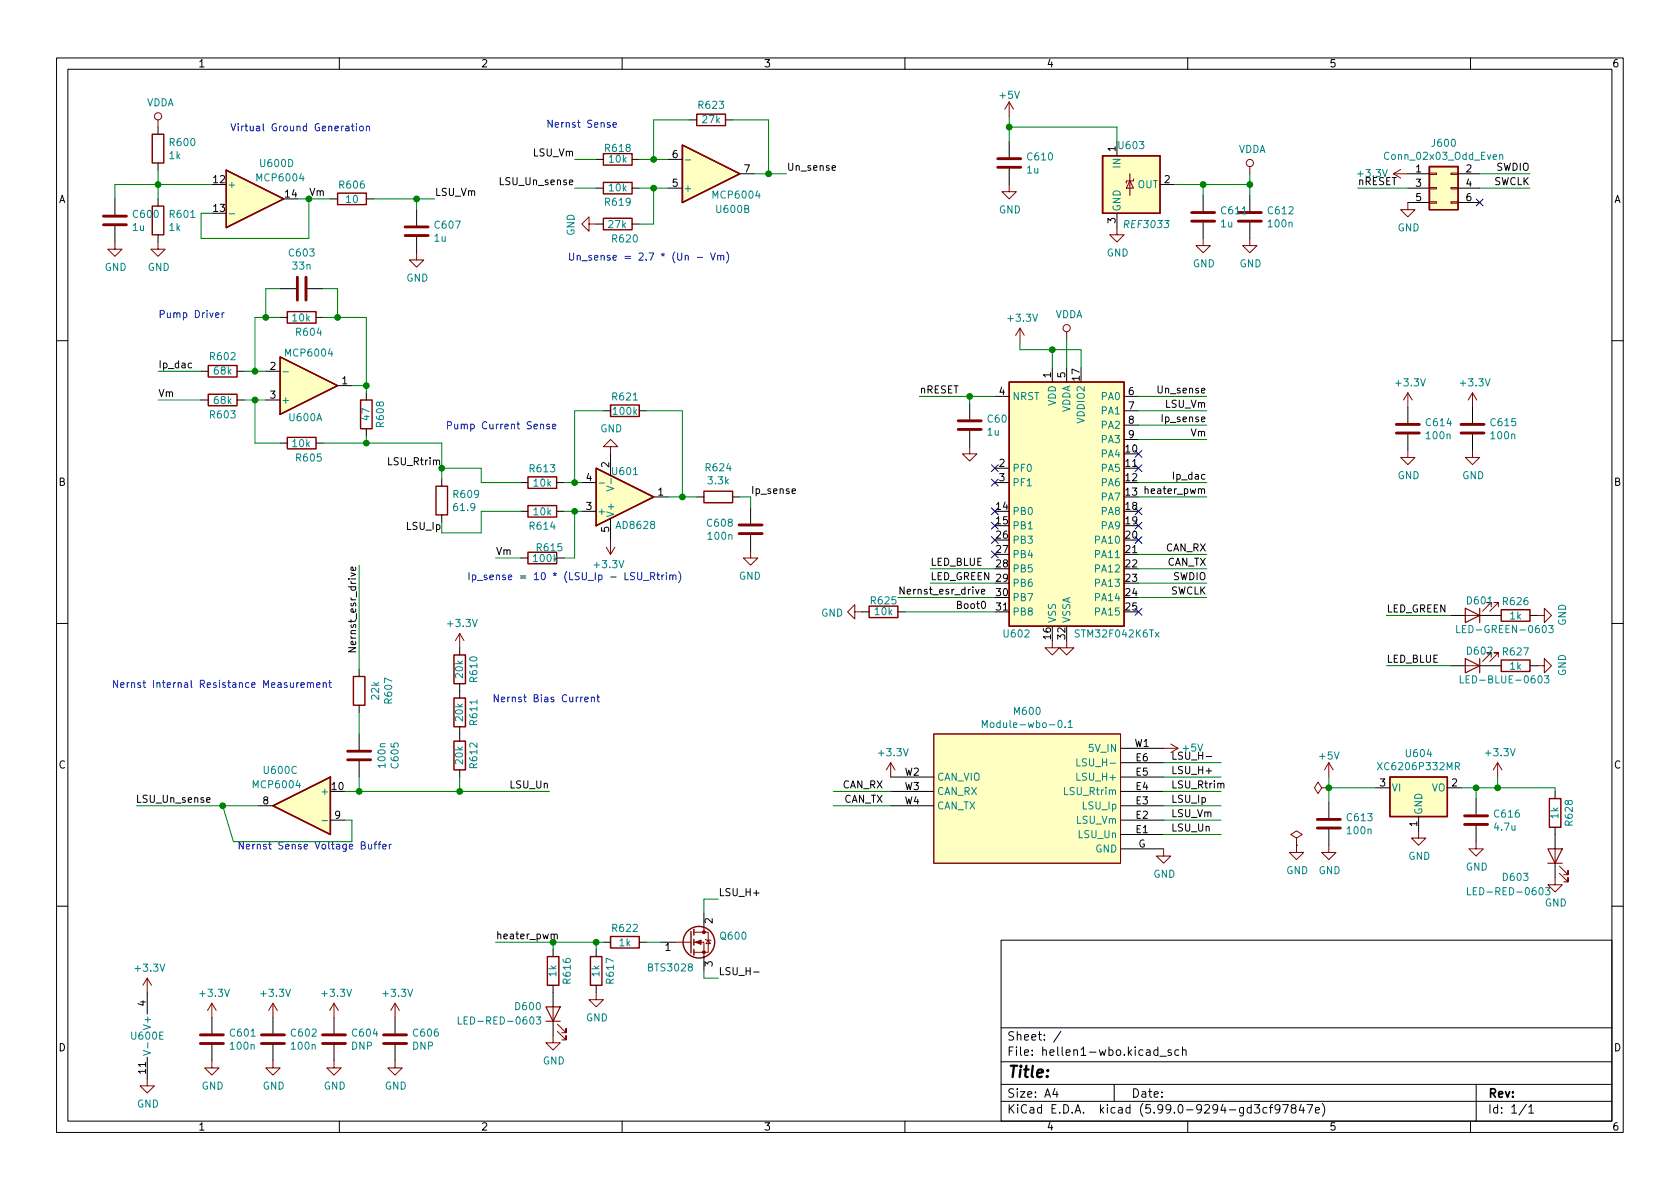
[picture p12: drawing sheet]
<svg xmlns="http://www.w3.org/2000/svg" width="297mm" height="210mm" viewBox="0 0 297 210" stroke-linecap="round" stroke-linejoin="round" font-family="sans-serif">
<g fill="none" stroke="#020000" stroke-width=".18">
<path d="M10 10.2h277v190.1h-277zM12 12.2h273v186.1h-273zM60 10.2v2M110 10.2v2M160 10.2v2M210 10.2v2M260 10.2v2M10 60.2h2M285 60.2h2M10 110.2h2M285 110.2h2M10 160.2h2"/>
<path d="M177 166.3h108v32h-108zM285 160.2h2M60 198.3v2M110 198.3v2M160 198.3v2M177 194.8h108M177 191.8h108M177 187.8h108M177 181.8h108M186.5 192.5l-.4 1h1M186.9 193v1M187.6 182.4l-1.3 1.9"/>
<path d="M197 191.8v3M204.7 185.7l-.4-.1-.3 .3v.4l.1 .3h.6M204.7 185.1v1.5M205.1 186.8h1.1M207.1 185.7l-.4-.1-.2 .2 .1 .3 .5 .1v.4h-.6M208.4 185.7l-.4-.1-.3 .3v.4l.2 .3h.5M209.1 185.8l.2-.2 .3 .1 .1 .9M209.1 185.1v1.5M210 198.3v2M224 195.9l-.4-.1-.3 .3v.4l.1 .3h.6M224.4 195.8h.6M225 195.3l-.4 .2v1.3"/>
<path d="M226.3 196l-.3 .3h-.3l-.3-.3 .2-.6 .4-.1 .2 .2a.99 .99 0 0 1-.3 1.3h-.3M226.8 195.3h1l-.7 1.5M228.6 196l-.3-.3 .1-.2 .2-.2 .4 .1 .1 .2v.2l-.7 .2-.1 .3 .1 .4 .2 .1h.3l.2-.3v-.4l-.2-.1M230.1 195.3l-.4 1h.9M230.4 195.8v1M231.1 195.3h1l-.7 1.5M232.6 196.3l.7-.1-.1-.3-.4-.1-.2 .2v.8h.6M233.8 195.1a1.72 1.72 0 0 1 0 2.3M260 198.3v2M261 191.8v6.5M269.9 195.3l-1.3 1.9M270.3 195.8l.4-.5v1.5"/>
<path d="M270.3 196.8h.9"/>
</g>
<g fill="none" stroke="#840000" stroke-width=".51">
<path d="M18.3 39.7h4.1M18.3 38.2h4.1M176.4 29.6h4.1M176.4 28.1h4.1M210.7 39.1h4.1M210.7 37.6h4.1M218.9 39.1h4.1M218.9 37.6h4.1M52.6 49v4.1M54.1 49v4.1M71.6 41.7h4.1M71.6 40.1h4.1"/>
<path d="M169.4 75.9h4.1M169.4 74.4h4.1M246.9 76.6h4.1M246.9 75.1h4.1M258.3 76.6h4.1M258.3 75.1h4.1M130.7 94.4h4M130.7 92.8h4M61.5 132.8h4M61.5 134.4h4M232.9 146.4h4.1M232.9 144.9h4.1"/>
<path d="M259 145.8h4M259 144.3h4M35.4 184.5h4.1M35.4 183h4.1M46.2 184.5h4.1M46.2 183h4.1M57 184.5h4.1M57 183h4.1M67.8 184.5h4.1M67.8 183h4.1"/>
</g>
<g fill="none" stroke="#040000" stroke-width=".18">
<path d="M20.3 35.2v2.8M20.3 40v2.8M27.9 22.5v1.2M27.9 28.8v1.3M27.9 35.2v1.2M58.4 35.2h1.3M64.8 35.2h1.2M73.7 37.1v2.8M105.4 33.3h1.3M105.4 28.2h1.3M105.4 39.6h1.3M111.8 33.3h1.2"/>
<path d="M111.8 28.2h1.2M111.8 39.6h1.2M118.1 33.3h2.5M118.1 28.2h2.5M121.9 21.2h1.3M128.3 21.2h1.2M130.8 30.7h2.5M178.4 25v2.8M178.4 29.8v2.8M197.5 25v2.6M197.5 37.7v2.6M205.1 32.6h2.5"/>
<path d="M212.7 34.5v2.8M212.7 39.4v2.8M221 34.5v2.8M221 39.4v2.8M248.9 33.3h3.8M248.9 30.7h3.8M248.9 35.8h3.8M257.8 33.3h3.8M257.8 30.7h3.8M257.8 35.8h3.8M27.9 41.5v1.3M49.5 56.1h1.3"/>
<path d="M49.5 51h2.8M54.4 51h2.7M55.9 56.1h1.2M73.7 41.9v2.8M35.6 65.7h1.2M35.6 70.7h1.2M41.9 65.7h1.3M41.9 70.7h1.3M47 65.7h2.5M47 70.7h2.5M49.5 78.4h1.3M55.9 78.4h1.2"/>
<path d="M59.7 68.2h2.5M64.8 69.5v1.2M64.8 75.8v1.3M106.7 72.6h1.2M113 72.6h1.3M171.4 71.4v2.8M171.4 76.2v2.8M175.9 70.1h2.5M186.1 65v2.6M188.6 65v2.6M198.8 70.1h2.5M198.8 72.6h2.5"/>
<path d="M198.8 75.2h2.5M198.8 77.7h2.5M248.9 72v2.8M248.9 76.8v2.8M260.3 72v2.8M260.3 76.8v2.8M78.1 84.7v1.3M78.1 91.1v1.2M92.1 90.4h1.2M92.1 85.3h1.2M92.1 98.7h1.2M98.4 90.4h1.3"/>
<path d="M98.4 85.3h1.3M98.4 98.7h1.3M102.9 90.4h2.5M102.9 85.3h2.5M107.9 80.3v3.8M107.9 91.7v3.8M115.6 87.9h2.5M123.2 87.9h1.3M129.5 87.9h1.3M132.7 89.8v2.8M132.7 94.6v2.8M175.9 85.3h2.5"/>
<path d="M175.9 82.8h2.5M198.8 82.8h2.5M198.8 98h2.5M63.5 118.4v1.2M81.3 114.5v1.3M152.4 108.2h1.3M158.7 108.2h1.3M175.9 108.2h2.5M256.5 108.8h2.6M256.5 117.7h2.6M261.6 108.8h3.8M261.6 117.7h3.8"/>
<path d="M270.5 108.8h1.3M270.5 117.7h1.3M63.5 124.7v1.3M63.5 129.8v2.8M63.5 134.6v2.8M81.3 120.9v2.5M81.3 128.5v2.6M81.3 136.1v1.3M157.5 139.9h7.6M157.5 137.4h7.6M198.1 139.9h7.6M198.1 132.3h7.6"/>
<path d="M198.1 137.4h7.6M198.1 134.9h7.6M234.9 139.3h.1M243.2 139.3h2.5M255.9 139.3h2.5M275 139.9v1.3M45.7 142.5h2.6M58.4 145h2.6M157.5 142.5h7.6M198.1 147.6h7.6M198.1 150.1h7.6M198.1 142.5h7.6"/>
<path d="M198.1 145h7.6M229.2 149.5h.1M234.9 141.9v2.7M234.9 146.7v2.8M250.8 144.4v2.5M261 141.2v2.8M261 146v2.8M275 146.3v3.8M275 152.6v2.6M26 175.5v3.8M37.5 180v2.7M48.3 180v2.7"/>
<path d="M59.1 180v2.7M69.8 180v2.7M97.8 167.9v1.3M97.8 174.2v3.8M105.4 167.9v1.3M105.4 174.2v1.3M106.7 166.6h1.2M113 166.6h1.3M116.8 166.6h2.6M124.5 161.5v2.6M124.5 169.2v2.5M26 186.9v3.8"/>
<path d="M37.5 184.8v2.8M48.3 184.8v2.8M59.1 184.8v2.8M69.8 184.8v2.8M97.8 180.6v2.5"/>
</g>
<g fill="none" stroke="#840000" stroke-width=".18">
<path d="M178.4 18l-.7 1.3M178.4 18v2.6M178.4 18l.8 1.3M27.9 21.2v1.3M104.1 39.6v-1.3l-1.2 1.3 1.2 1.3v-1.3h1.3M178.4 32.6v1.3h1.3l-1.3 1.3-1.2-1.3h1.2M199.8 32l.6 1.3h-1.3zM199.8 30.7v3.8M200.4 31.6v.4h-1.3v.4M221 29.5v1.2M246.4 30.7l1.2 .8M246.4 30.7h2.5"/>
<path d="M247.6 30l-1.2 .7M248.9 35.8v1.3h1.3l-1.3 1.2-1.3-1.2h1.3M252.7 35.7h1.3v.2h-1.3zM252.7 30.6h1.3v.3h-1.3zM252.7 33.1h1.3v.3h-1.3zM256.5 35.7h1.3v.2h-1.3zM256.5 30.6h1.3v.3h-1.3zM256.5 33.1h1.3v.3h-1.3zM20.3 42.8v1.3h1.3l-1.3 1.2-1.3-1.2h1.3M27.9 42.8v1.3h1.3l-1.3 1.2-1.2-1.2h1.2M73.7 44.7v1.3h1.2l-1.2 1.2-1.3-1.2h1.3M180.3 58l-.7 1.3"/>
<path d="M180.3 58v2.6M180.3 58l.8 1.3M188.6 58.7v1.2M197.5 40.3v1.2h1.3l-1.3 1.3-1.3-1.3h1.3M212.7 42.2v1.2h1.3l-1.3 1.3-1.2-1.3h1.2M221 42.2v1.2h1.2l-1.2 1.3-1.3-1.3h1.3M107.9 79h-1.2l1.2-1.3 1.3 1.3h-1.3v1.3M171.4 79v1.3h1.3l-1.3 1.2-1.2-1.2h1.2M248.9 79.6v1.3h1.3l-1.3 1.3-1.3-1.3h1.3M248.9 69.5l-.7 1.2M248.9 69.5v2.5M248.9 69.5l.8 1.2"/>
<path d="M260.3 79.6v1.3h1.3l-1.3 1.3-1.2-1.3h1.2M260.3 69.5l-.7 1.2M260.3 69.5v2.5M260.3 69.5l.8 1.2M107.2 96.8l.7 1.2M107.9 95.5v2.5M108.7 96.8l-.8 1.2M132.7 97.4v1.3h-1.3l1.3 1.2 1.3-1.2h-1.3M81.3 112l-.8 1.3M81.3 112v2.5M81.3 112l.7 1.3M151.1 108.2v-1.3l-1.2 1.3 1.2 1.3v-1.3h1.3"/>
<path d="M186.1 113.3v1.2h1.2l-1.2 1.3-1.3-1.3h1.3M188.6 113.3v1.2h1.3l-1.3 1.3-1.3-1.3h1.3M259.1 117.7h2.5M259.1 108.8h2.5M263.7 116.2v-.8h-.8h.8l-1.6 1.6M263.7 107.3v-.8h-.8h.8l-1.6 1.6M264.9 116.2v-.8h-.7h.7l-1.5 1.6M264.9 107.3v-.8h-.7h.7l-1.5 1.6M271.8 117.7h1.2v-1.2l1.3 1.2-1.3 1.3v-1.3M271.8 108.8h1.2v-1.2l1.3 1.2-1.3 1.3v-1.3M157.5 134.9l-.8 1.2M157.5 134.9v2.5"/>
<path d="M157.5 134.9l.7 1.2M165.1 129.8h33v22.8h-33zM205.7 132.3h2.6M207 131.6l1.3 .7M208.3 132.3l-1.3 .8M233.7 139.3l-.7-1-.6 1 .6 1 .7-1h1.2M234.9 134.9l-.7 1.2M234.9 134.9v2.5M234.9 134.9l.8 1.2M264.8 134.9l-.8 1.2M264.8 134.9v2.5M264.8 134.9l.8 1.2"/>
<path d="M205.7 150.1v1.3h1.3l-1.3 1.2-1.2-1.2h1.2M229.2 148.2l1.1-.6-1.1-.7-1 .7 1 .6v2.5h1.3l-1.3 1.3-1.2-1.3h1.2M234.9 149.5v1.2h1.3l-1.3 1.3-1.2-1.3h1.2M250.8 146.9v1.3h1.3l-1.3 1.3-1.2-1.3h1.2M261 148.8v1.3h1.3l-1.3 1.3-1.3-1.3h1.3M275 155.2v1.3h1.2l-1.2 1.2-1.3-1.2h1.3M275 150.1v2.5M275.7 154.4l1.5 1.6v-.8v.8h-.7M275.7 153.2l1.5 1.5v-.8v.8h-.7M26 173l-.7 1.2M26 173v2.5M26 173l.8 1.2"/>
<path d="M37.5 177.4l-.8 1.3M37.5 177.4v2.6M37.5 177.4l.7 1.3M48.3 177.4l-.8 1.3M48.3 177.4v2.6M48.3 177.4l.7 1.3M59.1 177.4l-.8 1.3M59.1 177.4v2.6M59.1 177.4l.7 1.3M69.8 177.4l-.7 1.3M69.8 177.4v2.6M69.8 177.4l.8 1.3"/>
<path d="M97.8 178v2.6M105.4 175.5v1.3h1.3l-1.3 1.2-1.3-1.2h1.3M119.4 166.6h2.8M122.7 166.6h1.8v2.6M122.7 164.8h2.5v3.6h-2.5M124.5 164.1v.7M124.7 166.1l.1 .1h.8l.1 .2M125.2 166.2l.4 .7h-.8zM26 190.7v1.3h1.3l-1.3 1.3-1.2-1.3h1.2M37.5 187.6v1.2h1.2l-1.2 1.3-1.3-1.3h1.3M48.3 187.6v1.2h1.2l-1.2 1.3-1.3-1.3h1.3M59.1 187.6v1.2h1.2l-1.2 1.3-1.3-1.3h1.3"/>
<path d="M69.8 187.6v1.2h1.3l-1.3 1.3-1.2-1.3h1.2M97.8 183.1v1.3h1.3l-1.3 1.3-1.3-1.3h1.3M98.6 182.4l1.5 1.5v-.8v.8h-.8M98.6 181.1l1.5 1.5v-.7v.7h-.8"/>
<circle cx="27.9" cy="20.6" r=".63"/>
<circle cx="221" cy="28.8" r=".63"/>
<circle cx="188.6" cy="58" r=".63"/>
</g>
<g fill="none" stroke="#008484" stroke-width=".18">
<path d="M40.5 37.8h1M121.2 28.3h.9M265.2 27.5l.1-.2 .3 .1 .1 .8M265.2 27.3v.9M50 65.7h1M105.9 85.4h1M107.3 86l1.2 .4-1.2 .4M108 84.6v.9M204.3 111.8l.6 .9M204.9 111.8l-.6 .9M257.6 110.6v1.3h.6M258.2 119.5v1.3h.6"/>
<path d="M273.1 119.5h.8l-.5 .5 .4 .1v.5l-.2 .2-.5-.2M273.8 110.6h.8l-.4 .5 .4 .1v.6l-.2 .1-.6-.1M173.7 128.6v-1.2l.4 .9 .4-.9v1.2M188.3 128.5v.1M188.9 127.7l.3-.3v1.2M188.9 128.6h.7M190.4 134.2v1.2h.6M243.5 134.9l.9 1.2M244.4 134.9l-.9 1.2M257.3 135.5h.6l.2-.2-.1-.3-.7-.1v1.2M257.6 135.5l.5 .6M56.9 145.1h1"/>
<path d="M259.5 157v1.2h.6M273.3 157h.7l-.4 .4 .4 .2v.5l-.2 .1-.5-.1M81 179.8v1.3h.6M94.8 179.8h.8l-.4 .5 .3 .1v.6l-.1 .1-.6-.1M25.3 185.8l1.3 .4-1.3 .4M26.1 184.4v.9"/>
</g>
<g fill="none" stroke="#840000" stroke-width=".25">
<path d="M26.9 36.4h2.1v5.1h-2.1zM26.9 23.7h2.1v5.1h-2.1zM40 30.1l10.2 5.1-10.2 5.1zM59.7 34.2h5.1v2h-5.1zM106.7 32.3h5.1v2h-5.1zM106.7 38.6h5.1v2h-5.1zM106.7 27.2h5.1v2h-5.1zM120.6 25.6l10.2 5.1-10.2 5.1zM123.2 20.2h5.1v2h-5.1zM194.9 27.6h10.2v10.1h-10.2zM252.7 29.5h5.1v7.6h-5.1zM50.8 55.1h5.1v2h-5.1z"/>
<path d="M36.8 64.6h5.1v2.1h-5.1zM36.8 69.7h5.1v2h-5.1zM49.5 63.1l10.2 5.1-10.2 5.1zM50.8 77.3h5.1v2.1h-5.1zM63.8 70.7h2v5.1h-2zM107.9 71.6h5.1v2.1h-5.1zM178.4 67.6h20.4v43.1h-20.4zM77.1 86h2v5.1h-2zM93.3 97.7h5.1v2h-5.1zM93.3 84.3h5.1v2.1h-5.1zM93.3 89.4h5.1v2h-5.1zM105.4 82.8l10.2 5.1-10.2 5.1z"/>
<path d="M124.5 86.9h5v2h-5zM62.5 119.6h2v5.1h-2zM80.3 115.8h2v5.1h-2zM153.7 107.2h5v2h-5zM265.4 107.8h5.1v2h-5.1zM265.4 116.7h5.1v2h-5.1zM80.3 123.4h2v5.1h-2zM80.3 131.1h2v5h-2zM245.7 137.4h10.2v7h-10.2zM48.3 142.5l10.1-5.1v10.2zM273.9 141.2h2.1v5.1h-2.1zM96.8 169.2h2v5h-2z"/>
<path d="M104.4 169.2h2v5h-2zM107.9 165.6h5.1v2h-5.1zM122.2 164.7v3.8M122.7 164.3v1M122.7 166.1v1M122.7 167.9v1"/>
<circle cx="123.6" cy="166.6" r="2.79"/>
</g>
<g fill="#ffffc2" stroke="#ffffc2" stroke-width=".18">
<path d="M40 30.1l10.2 5.1-10.2 5.1z"/>
<path d="M165.1 129.8h33v22.8h-33z"/>
<path d="M120.6 25.6l10.2 5.1-10.2 5.1z"/>
<path d="M252.7 29.5h5.1v7.6h-5.1z"/>
<path d="M105.4 82.8l10.2 5.1-10.2 5.1z"/>
<path d="M178.4 67.6h20.4v43.1h-20.4z"/>
<path d="M194.9 27.6h10.2v10.1h-10.2z"/>
<path d="M49.5 63.1l10.2 5.1-10.2 5.1z"/>
<path d="M245.7 137.4h10.2v7h-10.2z"/>
<path d="M48.3 142.5l10.1-5.1v10.2z"/>
</g>
<path d="M259.1 116.5l2.5 1.2-2.5 1.3zM259.1 107.6l2.5 1.2-2.5 1.3zM261.6 107.6v2.5M261.6 116.5v2.5M273.7 150.1h2.5l-1.2 2.5zM273.7 152.6h2.5M96.5 178h2.6l-1.3 2.6zM96.5 180.6h2.6" fill="none" stroke="#840000" stroke-width=".2"/>
<g fill="#840000" stroke="#840000" stroke-width=".18">
<path d="M122.9 166.6l1.1-.4v.8z"/>
<circle cx="124.5" cy="168.4" r=".25"/>
<circle cx="124.5" cy="164.8" r=".25"/>
</g>
<g fill="none" stroke="#000" stroke-width=".18">
<path d="M147.1 29.7l.6-.1v-.3h-.4l-.2 .2 .1 .6h.5M33.9 64.3l-.4-.1-.2 .2 .1 .6h.5M140 86.9l.7-.2-.1-.2-.4-.1-.2 .2 .1 .6h.5M202.5 86.6l.1-.2 .3 .1 .1 .8M202.5 86v1.3M61.6 114.5h1.3l-1.3 .8h1.3M62.8 100.3l.1 .4-.2 .2-.6-.1v-.5h.3l.1 .6M172.5 104.2l.3 .9 .3-.9M173.5 104.6l.6-.1v-.2l-.4-.1-.2 .2 .1 .6h.5M173.7 106.4l.1-.1a.68 .68 0 0 1 .5 .7 .68 .68 0 0 1-.5 .6 .84 .84 0 0 1-.1-1.2zM213.3 133.8h.9M215.9 138.7l.1-.2 .3 .1 .1 .7"/>
<path d="M97.4 165.3l.2-.1h.3l.1 .8M98 165.4l.2-.2h.3v.8M133.2 171.9h1"/>
</g>
<g fill="none" stroke="#0000c2" stroke-width=".18">
<path d="M62.1 22.3h.5M62.3 21.9v1.1l.3 .1M63 21.9v.1M63 22.3v.8M63.7 22.4l.3-.1 .2 .2v.4l-.2 .2h-.3l-.1-.2zM64.8 22.4l.2-.1 .3 .1v.7M64.8 22.3v.8M107.8 21.7h-.3l-.1 .1v.2l.4 .1v.3h-.4M108.4 22.1l.6-.1-.1-.3h-.3l-.2 .1v.6h.5M38.1 55.7l.6-.1v-.2l-.4-.1-.2 .2 .1 .6h.5M39.3 55.3v.9M39.6 55.3l-.3 .3"/>
<path d="M123.3 45.5h.9M125.6 44.7l.4 1.3 .5-1.3M126.9 45.3l.2-.1h.3v.8M126.9 45.2v.8M127.4 45.3l.2-.1h.3l.1 .8M128.5 44.6a1.46 1.46 0 0 1 0 1.9M95.6 75.1l.1-.1 .4 .1v.7M97.1 75.1l-.3-.1-.1 .2v.2l.4 .1v.3h-.4M97.7 75.4l.6-.1-.1-.2-.3-.1-.2 .2v.6h.5M112.7 101.2v1.1l.3 .2h.2l.3-.2v-1.1M113.8 102.6h.9M115 101.9h.6l.2-.2-.1-.3-.7-.2v1.3"/>
<path d="M115.3 101.9l.5 .6M116.1 101.7h.5M116.3 101.2v1.1l.3 .2M117 101.7v.8M117.4 101.7l-.4 .2M117.8 101.2v.2M117.8 101.7v.8M118.4 101.8l.2-.1h.3l.1 .8M118.4 101.7v.8M119 101.9l.2-.2h.3v.8M120 101.1a1.46 1.46 0 0 1 0 1.9M52.5 120.7v.9"/>
<path d="M52.8 120.7l-.3 .3M53.2 121.1l.6-.1-.1-.2-.3-.1-.2 .2 .1 .6h.4M54.4 120.8l.1-.1 .3 .1 .1 .8M54.4 120.7v.9M54.9 120.9l.2-.2 .3 .1v.8M56 121.1l.6-.1-.1-.2-.3-.1-.2 .2v.6h.5M57.1 120.8l.2-.1 .3 .1 .1 .8M57.1 120.7v.9M58.1 120.7h.5M58.3 120.3v1.1l.3 .2M103.4 123.7l.6-.1-.1-.3h-.3l-.2 .1 .1 .6h.4M104.5 123.4l.2-.1h.3l.1 .8"/>
<path d="M104.5 123.3v.8M105.5 123.3h.5M105.7 122.8v1.1l.3 .2M65.1 149.3l.1 .8h.3l.2-.1M65.7 149.3v.8M66.1 149.3h.5M66.6 148.9l-.3 .2v1M66.8 149.3h.5M67.3 148.9l-.3 .2v1M67.7 149.7l.6-.1-.1-.2-.3-.1-.2 .2v.6h.5M68.8 149.3v.8M69.2 149.3l-.4 .2"/>
</g>
<g fill="none" stroke="#008400" stroke-width=".18">
<path d="M27.9 30.1v5.1M37.5 32.6h-17.2v2.6M52.7 35.2h5.7M54.6 35.2v7h-19v-4.5h1.9M66 35.2h10.8M73.7 35.2v1.9M101.6 33.3h3.8M101.6 28.2h3.8M113 33.3h5.1M113 28.2h5.1M115.6 33.3v6.3h-2.6M121.9 21.2h-6.3v7"/>
<path d="M129.5 21.2h6.4v9.5M133.3 30.7h5.8M178.4 20.6v4.4M178.4 22.5h19.1v2.5M207.6 32.6h13.4M212.7 32.6v1.9M221 30.7v3.8M240 33.3h8.9M261.6 33.3h8.9M261.6 30.7h8.9M49.5 56.1h-4.4v9.6M49.5 51h-2.5v5.1"/>
<path d="M57.1 51h2.6v5.1M57.1 56.1h7.7v13.4M188.6 59.9v5.1M27.9 65.7h7.7M27.9 70.7h7.7M43.2 65.7h3.8M43.2 70.7h3.8M45.1 70.7v7.7h4.4M57.1 78.4h21v6.3M62.2 68.2h2.6M64.8 77.1v1.3M106.7 72.6h-5.1v12.7"/>
<path d="M114.3 72.6h6.3v15.3M162.6 70.1h13.3M171.4 70.1v1.3M180.3 60.6v1.2h10.8v3.2M186.1 61.8v3.2M201.3 70.1h12.1M201.3 77.7h12.1M201.3 72.6h12.1M201.3 75.2h12.1M63.5 99.9v18.5M78.1 82.8h7v2.5h7M87.6 98.7h4.5"/>
<path d="M92.1 90.4h-7v3.8h-7M99.7 90.4h3.2M99.7 85.3h3.2M101.6 90.4v8.3h-1.9M118.1 87.9h5.1M130.8 87.9h1.9v1.9M201.3 85.3h12.1M201.3 98h12.1M201.3 87.9h12.1M158.7 105.7h17.2M160 108.2h15.9M164.5 100.6h11.4"/>
<path d="M164.5 103.1h11.4M201.3 100.6h12.1M201.3 103.1h12.1M201.3 105.7h12.1M245.1 117.7h11.4M245.1 108.8h11.4M61 139.9h36.2M63.5 126v3.8M63.5 137.4v2.5M81.3 137.4v2.5M147.3 139.9h10.2M205.7 139.9h10.2"/>
<path d="M205.7 137.4h10.2M205.7 134.9h10.2M234.9 139.3h8.3M234.9 137.4v4.5M258.4 139.3h16.6v.6M261 139.3v1.9M264.8 137.4v1.9M24.1 142.5h21.6M39.4 142.5l1.9 6.3h20.9v-3.8h-1.2M127 159h-2.5v2.5M147.3 142.5h10.2M205.7 142.5h10.2"/>
<path d="M205.7 145h10.2M205.7 147.6h10.2M87.6 166.6h19.1M97.8 166.6v1.3M105.4 166.6v1.3M114.3 166.6h2.5M124.5 171.7v1.3h2.5"/>
</g>
<g fill="none" stroke="#000084" stroke-width=".18">
<path d="M261 35.2l1.2 1.2M262.2 35.2l-1.2 1.2M200.7 79.6l1.2 1.3M201.9 79.6l-1.2 1.3M175.3 82.2l1.2 1.2M175.3 92.3l1.2 1.3M175.3 89.8l1.2 1.2M175.3 84.7l1.2 1.2M175.3 94.9l1.2 1.2M175.3 97.4l1.2 1.2M176.5 82.2l-1.2 1.2M176.5 92.3l-1.2 1.3"/>
<path d="M176.5 89.8l-1.2 1.2M176.5 84.7l-1.2 1.2M176.5 94.9l-1.2 1.2M176.5 97.4l-1.2 1.2M200.7 82.2l1.2 1.2M200.7 89.8l1.2 1.2M200.7 92.3l1.2 1.3M200.7 94.9l1.2 1.2M201.9 82.2l-1.2 1.2M201.9 89.8l-1.2 1.2M201.9 92.3l-1.2 1.3M201.9 94.9l-1.2 1.2"/>
<path d="M200.7 107.6l1.2 1.2M201.9 107.6l-1.2 1.2"/>
</g>
<g fill="#008400" stroke="#008400" stroke-width=".18">
<circle cx="45.1" cy="65.7" r=".51"/>
<circle cx="47" cy="56.1" r=".51"/>
<circle cx="45.1" cy="70.7" r=".51"/>
<circle cx="64.8" cy="68.2" r=".51"/>
<circle cx="64.8" cy="78.4" r=".51"/>
<circle cx="39.4" cy="142.5" r=".51"/>
<circle cx="78.1" cy="82.8" r=".51"/>
<circle cx="27.9" cy="32.6" r=".51"/>
<circle cx="59.7" cy="56.1" r=".51"/>
<circle cx="63.5" cy="139.9" r=".51"/>
<circle cx="81.3" cy="139.9" r=".51"/>
<circle cx="97.8" cy="166.6" r=".51"/>
<circle cx="105.4" cy="166.6" r=".51"/>
<circle cx="54.6" cy="35.2" r=".51"/>
<circle cx="115.6" cy="28.2" r=".51"/>
<circle cx="115.6" cy="33.3" r=".51"/>
<circle cx="73.7" cy="35.2" r=".51"/>
<circle cx="101.6" cy="90.4" r=".51"/>
<circle cx="101.6" cy="85.3" r=".51"/>
<circle cx="120.7" cy="87.9" r=".51"/>
<circle cx="135.9" cy="30.7" r=".51"/>
<circle cx="178.4" cy="22.5" r=".51"/>
<circle cx="186.1" cy="61.8" r=".51"/>
<circle cx="171.5" cy="70.1" r=".51"/>
<circle cx="212.7" cy="32.6" r=".51"/>
<circle cx="221" cy="32.6" r=".51"/>
<circle cx="235" cy="139.3" r=".51"/>
<circle cx="261" cy="139.3" r=".51"/>
<circle cx="264.8" cy="139.3" r=".51"/>
</g>
<text font-size="2.8" fill="#020000" x="178" y="190.6">Title:</text>
<g font-size="2.1" fill="#020000">
<text x="178" y="184">Sheet: /</text>
<text x="178" y="186.7">File: hellen1-wbo.kicad_sch</text>
<text x="178" y="196.9">KiCad E.D.A. kicad (5.99.0-9294-gd3cf97847e)</text>
<text x="178" y="194.1">Size: A4</text>
<text x="200" y="194.1">Date:</text>
<text x="263" y="194.1">Rev:</text>
<text x="263" y="196.9">Id: 1/1</text>
</g>
<g font-size="1.8" fill="#020000">
<text x="35" y="11.9">1</text>
<text x="85" y="11.9">2</text>
<text x="135" y="11.9">3</text>
<text x="185" y="11.9">4</text>
<text x="235" y="11.9">5</text>
<text x="285" y="11.9">6</text>
<text x="10.3" y="35.9">A</text>
<text x="285.3" y="35.9">A</text>
<text x="10.3" y="85.9">B</text>
<text x="285.3" y="85.9">B</text>
<text x="10.3" y="135.9">C</text>
<text x="285.3" y="135.9">C</text>
<text x="10.3" y="185.9">D</text>
<text x="285.3" y="185.9">D</text>
<text x="35" y="199.9">1</text>
<text x="85" y="199.9">2</text>
<text x="135" y="199.9">3</text>
<text x="185" y="199.9">4</text>
<text x="235" y="199.9">5</text>
<text x="285" y="199.9">6</text>
</g>
<g font-size="1.8" fill="#008484">
<text x="176.8" y="17.5">+5V</text>
<text x="25.9" y="18.8">VDDA</text>
<text x="123.6" y="19.2">R623</text>
<text x="124.3" y="21.8">27k</text>
<text x="29.9" y="28.1">1k</text>
<text x="30.1" y="25.8">R600</text>
<text x="46.1" y="29.5">U600D</text>
<text x="107.1" y="26.9">R618</text>
<text x="107.7" y="28.8">10k</text>
<text x="181.8" y="28.4">C610</text>
<text x="197.9" y="26.4">U603</text>
<text x="198.1" y="29.6" transform="rotate(-90 198.1 29.6)">IN</text>
<text x="218.9" y="27">VDDA</text>
<text x="245.2" y="28.3">Conn_02x03_Odd_Even</text>
<text x="253.3" y="26">J600</text>
<text x="40.1" y="33.3">+</text>
<text x="45.6" y="32.1">MCP6004</text>
<text x="60.1" y="33.3">R606</text>
<text x="61.2" y="35.9">10</text>
<text x="107.7" y="33.8">10k</text>
<text x="120.8" y="33.9">+</text>
<text x="126.2" y="35.1">MCP6004</text>
<text x="181.6" y="30.7">1u</text>
<text x="201.1" y="33.3">OUT</text>
<text x="240.2" y="31.3">+3.3V</text>
<text x="23.5" y="40.8">1u</text>
<text x="23.7" y="38.5">C600</text>
<text x="29.9" y="40.8">1k</text>
<text x="30.1" y="38.5">R601</text>
<text x="77" y="40.4">C607</text>
<text x="101.6" y="41.7" transform="rotate(-90 101.6 41.7)">GND</text>
<text x="107.1" y="36.4">R619</text>
<text x="107.6" y="40.3">27k</text>
<text x="126.8" y="37.6">U600B</text>
<text x="176.6" y="37.7">GND</text>
<text x="198.1" y="37.5" transform="rotate(-90 198.1 37.5)">GND</text>
<text x="199" y="40.3">REF3033</text>
<text x="215.9" y="40.2">1u</text>
<text x="216.1" y="37.9">C611</text>
<text x="224.3" y="37.9">C612</text>
<text x="224.4" y="40.2">100n</text>
<text x="247.1" y="40.9">GND</text>
<text x="18.5" y="47.9">GND</text>
<text x="26.1" y="47.9">GND</text>
<text x="51.2" y="45.4">C603</text>
<text x="51.8" y="47.7">33n</text>
<text x="76.8" y="42.7">1u</text>
<text x="108.4" y="42.9">R620</text>
<text x="195.6" y="45.4">GND</text>
<text x="210.9" y="47.3">GND</text>
<text x="219.1" y="47.3">GND</text>
<text x="71.8" y="49.8">GND</text>
<text x="51.8" y="56.8">10k</text>
<text x="52.5" y="59.4">R604</text>
<text x="178.4" y="56.9">+3.3V</text>
<text x="186.5" y="56.2">VDDA</text>
<text x="37.3" y="63.7">R602</text>
<text x="50.7" y="63">MCP6004</text>
<text x="37.9" y="66.2">68k</text>
<text x="37.9" y="71.4">68k</text>
<text x="49.7" y="71.4">+</text>
<text x="108.4" y="70.8">R621</text>
<text x="178.9" y="70.7">NRST</text>
<text x="186.7" y="71.8" transform="rotate(-90 186.7 71.8)">VDD</text>
<text x="194.8" y="70.7">PA0</text>
<text x="247" y="68.3">+3.3V</text>
<text x="258.4" y="68.3">+3.3V</text>
<text x="37.3" y="74">R603</text>
<text x="51.2" y="74.5">U600A</text>
<text x="65.3" y="74.3" transform="rotate(-90 65.3 74.3)">47</text>
<text x="67.9" y="75.4" transform="rotate(-90 67.9 75.4)">R608</text>
<text x="106.1" y="76.4">GND</text>
<text x="108.5" y="73.3">100k</text>
<text x="174.6" y="77">1u</text>
<text x="174.8" y="74.7">C609</text>
<text x="189.2" y="73.1" transform="rotate(-90 189.2 73.1)">VDDA</text>
<text x="191.8" y="74.7" transform="rotate(-90 191.8 74.7)">VDDIO2</text>
<text x="194.8" y="73.3">PA1</text>
<text x="194.8" y="75.8">PA2</text>
<text x="252.3" y="75.3">C614</text>
<text x="252.3" y="77.7">100n</text>
<text x="263.7" y="75.3">C615</text>
<text x="263.7" y="77.7">100n</text>
<text x="51.8" y="79.1">10k</text>
<text x="52.5" y="81.6">R605</text>
<text x="93.8" y="83.5">R613</text>
<text x="124.9" y="83.3">R624</text>
<text x="178.9" y="83.4">PF0</text>
<text x="194.8" y="80.9">PA4</text>
<text x="194.8" y="83.4">PA5</text>
<text x="194.8" y="78.4">PA3</text>
<text x="80.3" y="88">R609</text>
<text x="94.4" y="86">10k</text>
<text x="108.4" y="84">U601</text>
<text x="125.3" y="85.6">3.3k</text>
<text x="178.9" y="86">PF1</text>
<text x="194.8" y="86">PA6</text>
<text x="194.8" y="88.5">PA7</text>
<text x="247.1" y="84.7">GND</text>
<text x="258.5" y="84.7">GND</text>
<text x="80.4" y="90.4">61.9</text>
<text x="93.8" y="93.7">R614</text>
<text x="94.4" y="91.1">10k</text>
<text x="105.5" y="91.1">+</text>
<text x="108.6" y="91.6" transform="rotate(-90 108.6 91.6)">V+</text>
<text x="109.2" y="93.5">AD8628</text>
<text x="125.2" y="93.1">C608</text>
<text x="125.3" y="95.4">100n</text>
<text x="178.9" y="91.1">PB0</text>
<text x="178.9" y="93.6">PB1</text>
<text x="194.8" y="91.1">PA8</text>
<text x="194.8" y="93.6">PA9</text>
<text x="94.4" y="99.4">100k</text>
<text x="95" y="97.5">R615</text>
<text x="105.2" y="100.5">+3.3V</text>
<text x="178.9" y="96.1">PB3</text>
<text x="178.9" y="98.7">PB4</text>
<text x="178.9" y="101.2">PB5</text>
<text x="193.8" y="96.1">PA10</text>
<text x="193.8" y="98.7">PA11</text>
<text x="193.8" y="101.2">PA12</text>
<text x="130.6" y="102.5">GND</text>
<text x="154.1" y="106.9">R625</text>
<text x="178.9" y="103.8">PB6</text>
<text x="178.9" y="106.3">PB7</text>
<text x="193.8" y="103.8">PA13</text>
<text x="193.8" y="106.3">PA14</text>
<text x="259.5" y="106.9">D601</text>
<text x="265.9" y="107">R626</text>
<text x="79.3" y="110.9">+3.3V</text>
<text x="145.2" y="109">GND</text>
<text x="154.7" y="108.8">10k</text>
<text x="177.6" y="112.7">U602</text>
<text x="178.9" y="108.8">PB8</text>
<text x="186.7" y="110.2" transform="rotate(-90 186.7 110.2)">VSS</text>
<text x="189.2" y="110.2" transform="rotate(-90 189.2 110.2)">VSSA</text>
<text x="190.5" y="112.7">STM32F042K6Tx</text>
<text x="193.8" y="108.8">PA15</text>
<text x="258.6" y="111.9">LED-GREEN-0603</text>
<text x="267" y="109.5">1k</text>
<text x="276.9" y="110.7" transform="rotate(-90 276.9 110.7)">GND</text>
<text x="81.8" y="119.8" transform="rotate(-90 81.8 119.8)">20k</text>
<text x="259.5" y="115.8">D602</text>
<text x="265.9" y="115.9">R627</text>
<text x="267" y="118.4">1k</text>
<text x="276.9" y="119.6" transform="rotate(-90 276.9 119.6)">GND</text>
<text x="67" y="123.6" transform="rotate(-90 67 123.6)">22k</text>
<text x="69.3" y="124.3" transform="rotate(-90 69.3 124.3)">R607</text>
<text x="84.4" y="120.5" transform="rotate(-90 84.4 120.5)">R610</text>
<text x="259.3" y="120.8">LED-BLUE-0603</text>
<text x="81.8" y="127.5" transform="rotate(-90 81.8 127.5)">20k</text>
<text x="84.4" y="128.1" transform="rotate(-90 84.4 128.1)">R611</text>
<text x="174.9" y="128.7">Module-wbo-0.1</text>
<text x="179.4" y="126.4">M600</text>
<text x="46.8" y="136.8">U600C</text>
<text x="68.2" y="135.6" transform="rotate(-90 68.2 135.6)">100n</text>
<text x="70.5" y="135.7" transform="rotate(-90 70.5 135.7)">C605</text>
<text x="81.8" y="135.1" transform="rotate(-90 81.8 135.1)">20k</text>
<text x="84.4" y="135.7" transform="rotate(-90 84.4 135.7)">R612</text>
<text x="155.5" y="133.7">+3.3V</text>
<text x="191.2" y="135.5">LSU_H-</text>
<text x="192.7" y="133">5V_IN</text>
<text x="209.2" y="132.9">+5V</text>
<text x="233.4" y="134.3">+5V</text>
<text x="244.2" y="136.2">XC6206P332MR</text>
<text x="248.7" y="133.9">U604</text>
<text x="262.8" y="133.7">+3.3V</text>
<text x="45" y="139.4">MCP6004</text>
<text x="57.3" y="140.6">+</text>
<text x="165.6" y="140.6">CAN_RX</text>
<text x="165.6" y="143.1">CAN_TX</text>
<text x="165.6" y="138">CAN_VIO</text>
<text x="188.5" y="140.6">LSU_Rtrim</text>
<text x="190.8" y="138">LSU_H+</text>
<text x="191.5" y="143.1">LSU_Ip</text>
<text x="246" y="139.9">VI</text>
<text x="253.1" y="139.9">VO</text>
<text x="190.3" y="145.7">LSU_Vm</text>
<text x="190.7" y="148.2">LSU_Un</text>
<text x="238.3" y="145.2">C613</text>
<text x="238.3" y="147.5">100n</text>
<text x="251.5" y="144.1" transform="rotate(-90 251.5 144.1)">GND</text>
<text x="264.3" y="146.9">4.7u</text>
<text x="264.3" y="144.6">C616</text>
<text x="275.5" y="144.7" transform="rotate(-90 275.5 144.7)">1k</text>
<text x="278.1" y="145.9" transform="rotate(-90 278.1 145.9)">R628</text>
<text x="193.7" y="150.7">GND</text>
<text x="203.9" y="155.2">GND</text>
<text x="227.4" y="154.6">GND</text>
<text x="233.1" y="154.6">GND</text>
<text x="249" y="152">GND</text>
<text x="259.1" y="153.9">GND</text>
<text x="265.8" y="155.8">D603</text>
<text x="260.5" y="158.3">LED-RED-0603</text>
<text x="273.1" y="160.3">GND</text>
<text x="108.4" y="164.8">R622</text>
<text x="109.5" y="167.3">1k</text>
<text x="127.5" y="166.2">Q600</text>
<text x="24.1" y="171.8">+3.3V</text>
<text x="98.4" y="172.7" transform="rotate(-90 98.4 172.7)">1k</text>
<text x="100.9" y="173.8" transform="rotate(-90 100.9 173.8)">R616</text>
<text x="106" y="172.7" transform="rotate(-90 106 172.7)">1k</text>
<text x="108.5" y="173.8" transform="rotate(-90 108.5 173.8)">R617</text>
<text x="114.8" y="171.8">BTS3028</text>
<text x="35.5" y="176.3">+3.3V</text>
<text x="46.3" y="176.3">+3.3V</text>
<text x="57.1" y="176.3">+3.3V</text>
<text x="67.9" y="176.3">+3.3V</text>
<text x="91.2" y="178.6">D600</text>
<text x="23.3" y="183.8">U600E</text>
<text x="26.7" y="181.7" transform="rotate(-90 26.7 181.7)">V+</text>
<text x="40.8" y="183.3">C601</text>
<text x="40.8" y="185.6">100n</text>
<text x="51.6" y="183.3">C602</text>
<text x="51.6" y="185.6">100n</text>
<text x="62.1" y="185.6">DNP</text>
<text x="62.4" y="183.3">C604</text>
<text x="72.9" y="185.6">DNP</text>
<text x="73.2" y="183.3">C606</text>
<text x="82.1" y="181.2">LED-RED-0603</text>
<text x="103.6" y="180.6">GND</text>
<text x="96" y="188.2">GND</text>
<text x="24.2" y="195.8">GND</text>
<text x="35.6" y="192.7">GND</text>
<text x="46.4" y="192.7">GND</text>
<text x="57.2" y="192.7">GND</text>
<text x="68" y="192.7">GND</text>
</g>
<g font-size="1.8" fill="#0000c2">
<text x="40.6" y="23.2">Virtual Ground Generation</text>
<text x="96.5" y="22.6">Nernst Sense</text>
<text x="100.3" y="46.1">Un_sense = 2.7 * (Un - Vm)</text>
<text x="27.9" y="56.2">Pump Driver</text>
<text x="78.7" y="75.9">Pump Current Sense</text>
<text x="82.5" y="102.6">Ip_sense = 10 * (LSU_Ip - LSU_Rtrim)</text>
<text x="19.7" y="121.6">Nernst Internal Resistance Measurement</text>
<text x="87" y="124.2">Nernst Bias Current</text>
<text x="41.9" y="150.2">Nernst Sense Voltage Buffer</text>
</g>
<g font-size="1.8">
<text x="94.3" y="27.6">LSU_Vm</text>
<text x="54.6" y="34.6">Vm</text>
<text x="76.8" y="34.6">LSU_Vm</text>
<text x="88.7" y="32.7">LSU_Un_sense</text>
<text x="139.1" y="30.2">Un_sense</text>
<text x="240" y="32.7">nRESET</text>
<text x="264" y="32.7">SWCLK</text>
<text x="264.5" y="30.2">SWDIO</text>
<text x="27.9" y="65.1">Ip_dac</text>
<text x="27.9" y="70.2">Vm</text>
<text x="162.6" y="69.6">nRESET</text>
<text x="205" y="69.6">Un_sense</text>
<text x="205.8" y="74.6">Ip_sense</text>
<text x="206.1" y="72.1">LSU_Vm</text>
<text x="210.6" y="77.2">Vm</text>
<text x="69" y="82.3">LSU_Rtrim</text>
<text x="132.7" y="87.3">Ip_sense</text>
<text x="203" y="87.3">heater_pwm</text>
<text x="207.8" y="84.8">Ip_dac</text>
<text x="87.6" y="98.1">Vm</text>
<text x="164.5" y="100">LED_BLUE</text>
<text x="206.1" y="97.5">CAN_RX</text>
<text x="206.3" y="100">CAN_TX</text>
<text x="158.7" y="105.1">Nernst_esr_drive</text>
<text x="164.5" y="102.6">LED_GREEN 29</text>
<text x="168.9" y="107.7">Boot0</text>
<text x="206.9" y="105.1">SWCLK</text>
<text x="207.4" y="102.6">SWDIO</text>
<text x="245.1" y="108.3">LED_GREEN</text>
<text x="63" y="114.4" transform="rotate(-90 63 114.4)">Nernst_esr_drive</text>
<text x="245.1" y="117.2">LED_BLUE</text>
<text x="207" y="134.3">LSU_H-</text>
<text x="207" y="136.9">LSU_H+</text>
<text x="24.6" y="141.9">LSU_Un_sense</text>
<text x="90.3" y="139.4">LSU_Un</text>
<text x="148.9" y="139.4">CAN_RX</text>
<text x="149.1" y="141.9">CAN_TX</text>
<text x="207" y="141.9">LSU_Ip</text>
<text x="207" y="139.4">LSU_Rtrim</text>
<text x="207" y="147">LSU_Un</text>
<text x="207" y="144.5">LSU_Vm</text>
<text x="127" y="158.5">LSU_H+</text>
<text x="87.6" y="166.1">heater_pwm</text>
<text x="127" y="172.4">LSU_H-</text>
</g>
<g font-size="1.8" fill="#040000">
<text x="118.9" y="27.9">6</text>
<text x="197.2" y="26.8" transform="rotate(-90 197.2 26.8)">1</text>
<text x="37.8" y="32.4">12</text>
<text x="50.5" y="34.9">14</text>
<text x="118.9" y="33">5</text>
<text x="131.6" y="30.5">7</text>
<text x="205.9" y="32.4">2</text>
<text x="250.3" y="30.5">1</text>
<text x="250.3" y="33">3</text>
<text x="250.3" y="35.6">5</text>
<text x="259.2" y="30.5">2</text>
<text x="259.2" y="33">4</text>
<text x="259.2" y="35.6">6</text>
<text x="37.8" y="37.5">13</text>
<text x="197.2" y="39.5" transform="rotate(-90 197.2 39.5)">3</text>
<text x="47.8" y="65.4">2</text>
<text x="47.8" y="70.5">3</text>
<text x="60.5" y="67.9">1</text>
<text x="176.7" y="69.8">4</text>
<text x="185.8" y="66.8" transform="rotate(-90 185.8 66.8)">1</text>
<text x="188.3" y="66.8" transform="rotate(-90 188.3 66.8)">5</text>
<text x="190.9" y="67.3" transform="rotate(-90 190.9 67.3)">17</text>
<text x="199.5" y="69.8">6</text>
<text x="199.5" y="72.4">7</text>
<text x="199.5" y="74.9">8</text>
<text x="199.5" y="77.5">9</text>
<text x="107.7" y="82.7" transform="rotate(-90 107.7 82.7)">2</text>
<text x="176.7" y="82.5">2</text>
<text x="199" y="80">10</text>
<text x="199" y="82.5">11</text>
<text x="103.6" y="85.1">4</text>
<text x="116.3" y="87.6">1</text>
<text x="176.7" y="85.1">3</text>
<text x="199" y="85.1">12</text>
<text x="199" y="87.6">13</text>
<text x="103.6" y="90.2">3</text>
<text x="107.7" y="94.1" transform="rotate(-90 107.7 94.1)">5</text>
<text x="176.2" y="90.2">14</text>
<text x="176.2" y="92.7">15</text>
<text x="176.2" y="95.2">26</text>
<text x="199" y="90.2">18</text>
<text x="199" y="92.7">19</text>
<text x="199" y="95.2">20</text>
<text x="176.2" y="97.8">27</text>
<text x="176.2" y="100.3">28</text>
<text x="199" y="97.8">21</text>
<text x="199" y="100.3">22</text>
<text x="176.2" y="105.4">30</text>
<text x="176.2" y="107.9">31</text>
<text x="199" y="102.9">23</text>
<text x="199" y="105.4">24</text>
<text x="199" y="107.9">25</text>
<text x="185.8" y="113" transform="rotate(-90 185.8 113)">16</text>
<text x="188.3" y="113" transform="rotate(-90 188.3 113)">32</text>
<text x="160" y="137.2">W2</text>
<text x="200.6" y="132.1">W1</text>
<text x="200.8" y="137.2">E5</text>
<text x="200.8" y="134.6">E6</text>
<text x="46.5" y="142.2">8</text>
<text x="58.7" y="139.7">10</text>
<text x="160" y="139.7">W3</text>
<text x="160" y="142.2">W4</text>
<text x="200.8" y="139.7">E4</text>
<text x="200.8" y="142.2">E3</text>
<text x="244" y="139.1">3</text>
<text x="256.7" y="139.1">2</text>
<text x="59.2" y="144.8">9</text>
<text x="200.8" y="147.3">E1</text>
<text x="200.8" y="144.8">E2</text>
<text x="201.2" y="149.9">G</text>
<text x="250.6" y="146.2" transform="rotate(-90 250.6 146.2)">1</text>
<text x="126" y="163.3" transform="rotate(-90 126 163.3)">2</text>
<text x="117.6" y="168.1">1</text>
<text x="126" y="170.9" transform="rotate(-90 126 170.9)">3</text>
<text x="25.8" y="177.9" transform="rotate(-90 25.8 177.9)">4</text>
<text x="25.8" y="189.8" transform="rotate(-90 25.8 189.8)">11</text>
</g>
<text font-size="1.8" fill="#008400" x="72" y="93.7">LSU_Ip</text>
</svg>
